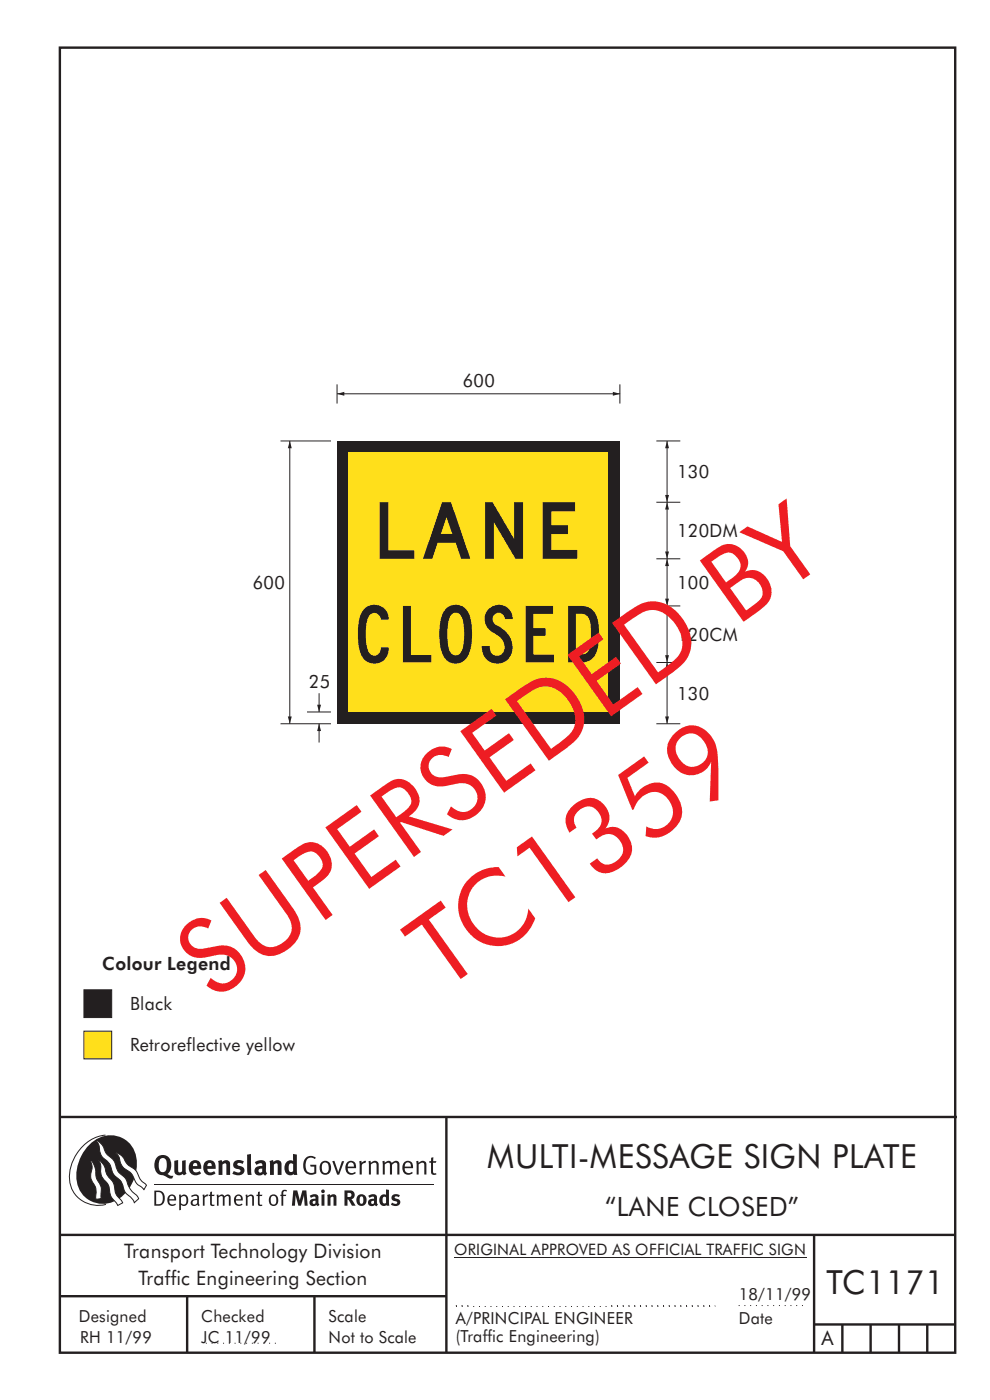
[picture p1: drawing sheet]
<svg xmlns="http://www.w3.org/2000/svg" width="210mm" height="297mm" viewBox="0 0 210 297" stroke-linecap="round" stroke-linejoin="round" font-family="sans-serif">
<g fill="none" stroke="#231f20" stroke-width=".51">
<path d="M12.7 10.1h189.9v276.9h-189.9zM12.7 237h190.3M94.7 236.9v50.1M12.7 262h190M12.7 275h82M39.7 275v12M66.7 275v12M172.7 262v25M172.7 281h30M178.7 281v6M184.7 281v6M190.7 281v6"/>
<path d="M196.7 281v6"/>
</g>
<path d="M96.7 277h55M156.7 277h14M43.7 285h15" fill="none" stroke="#231f20" stroke-width=".21" stroke-dasharray=".2 1" stroke-linecap="butt"/>
<path d="M17.8 218.8h5.9v5.9h-5.9z" fill-rule="evenodd" fill="#ffdf1b" stroke="#231f20" stroke-width=".21"/>
<path d="M17.8 210h5.9v5.9h-5.9z" fill-rule="evenodd" fill="#231f20" stroke="#231f20" stroke-width=".21"/>
<path d="M100 265.5h29v14.9h-29z" fill-rule="evenodd" fill="#fff"/>
<path d="M96.7 277.2h55" fill="none" stroke="#231f20" stroke-width=".21" stroke-dasharray=".2 1" stroke-linecap="butt"/>
<path d="M141.5 140.6v13M96.3 266.7h74.7" fill="none" stroke="#231f20" stroke-width=".21"/>
<g fill="#231f20">
<path d="M141.1 152h.8l-.4 1.6z"/>
<path d="M141.5 140.6l.4 1.5h-.8z"/>
</g>
<path d="M141.5 128.6v12" fill="none" stroke="#231f20" stroke-width=".21"/>
<g fill="#231f20">
<path d="M141.1 139h.8l-.4 1.6z"/>
<path d="M141.5 128.6l.4 1.5h-.8z"/>
</g>
<path d="M141.5 106.6v12" fill="none" stroke="#231f20" stroke-width=".21"/>
<g fill="#231f20">
<path d="M141.1 117h.8l-.4 1.6z"/>
<path d="M141.5 106.6l.4 1.5h-.8z"/>
</g>
<path d="M71.5 83.5h60" fill="none" stroke="#231f20" stroke-width=".21"/>
<g fill="#231f20">
<path d="M130 83.1l1.5 .4-1.5 .5z"/>
<path d="M71.5 83.5l1.5-.4v.9z"/>
<path d="M71.5 93.6h60v60h-60z" fill-rule="evenodd"/>
</g>
<path d="M74 96.1h55v55h-55z" fill-rule="evenodd" fill="#ffdf1b"/>
<path d="M71.5 81.5v4.1M131.5 81.5v4.1M141.5 118.6v10M139.2 153.6h5.1M139.2 140.6h5.1" fill="none" stroke="#231f20" stroke-width=".21"/>
<g fill="#231f20">
<path d="M141.1 127h.8l-.4 1.6z"/>
<path d="M141.5 118.6l.4 1.5h-.8z"/>
</g>
<path d="M139.2 93.6h5.1M141.5 93.6v13M139.2 118.6h5.1" fill="none" stroke="#231f20" stroke-width=".21"/>
<g fill="#231f20">
<path d="M141.1 105h.8l-.4 1.6z"/>
<path d="M141.5 93.6l.4 1.5h-.8z"/>
</g>
<path d="M139.2 106.6h5.1M67.7 147.1v4" fill="none" stroke="#231f20" stroke-width=".21"/>
<path d="M67.3 149.5h.8l-.4 1.6z" fill="#231f20"/>
<path d="M67.7 153.6v3.9" fill="none" stroke="#231f20" stroke-width=".21"/>
<path d="M67.7 153.6l.4 1.5h-.8z" fill="#231f20"/>
<path d="M59.5 93.6h10.7M61.5 93.6v60M59.5 153.6h10.7M65.1 151.1h5.1" fill="none" stroke="#231f20" stroke-width=".21"/>
<g fill="#231f20">
<path d="M61.1 152h.8l-.4 1.6z"/>
<path d="M61.5 93.6l.4 1.5h-.8z"/>
</g>
<path d="M139.2 128.6h5.1" fill="none" stroke="#231f20" stroke-width=".21"/>
<g fill="#231f20">
<path d="M64.9 245.6a1.61 1.61 0 0 1 2.1 0l-.2 .3a1.17 1.17 0 0 0-1.4-.2 1.17 1.17 0 0 0-.6 1.3 1.42 1.42 0 0 0 1.2 1.9l.7-.2v-1.2h-.8l-.1-.4h1.3v1.8a1.82 1.82 0 0 1-2.2 0 1.82 1.82 0 0 1-.6-2.1l.2-.7z" fill-rule="evenodd"/>
<path d="M68.2 246.5a1.77 1.77 0 0 0 .4 2.7 1.39 1.39 0 0 0 1.4-.5 1.39 1.39 0 0 0 .2-1.5 1.19 1.19 0 0 0-2-.7zM68.5 246.8a.83 .83 0 0 1 1 .1 .83 .83 0 0 1 .2 .9 .75 .75 0 0 1-.6 1.1 .75 .75 0 0 1-.8-.8v-1z" fill-rule="evenodd"/>
<path d="M70.5 246.4l.4-.1 .8 2.4 .8-2.3h.5l-1.1 2.8h-.4z" fill-rule="evenodd"/>
<path d="M73.6 246.7a1.74 1.74 0 0 0 .5 2.5h.9l.5-.3-.2-.3a.89 .89 0 0 1-1.1 .2 .89 .89 0 0 1-.4-1h1.7a1.15 1.15 0 0 0-.4-1.3 1.15 1.15 0 0 0-1.5 .2zM74 246.8a.67 .67 0 0 1 .8-.1 .67 .67 0 0 1 .3 .8h-1.3z" fill-rule="evenodd"/>
<path d="M76.2 246.4l.4-.1 .1 .4 .5-.4h.5l-.2 .5a.61 .61 0 0 0-.8 .6v1.8h-.4z" fill-rule="evenodd"/>
<path d="M78.1 246.4l.5-.1 .1 .4a.89 .89 0 0 1 .9-.4 .89 .89 0 0 1 .7 .7v2.2h-.4v-2.2l-.1-.2-.3-.1-.8 .4v2.1h-.4z" fill-rule="evenodd"/>
<path d="M81.1 246.4l.4-.1 .1 .4a.83 .83 0 0 1 .8-.4 .83 .83 0 0 1 .7 .5 .86 .86 0 0 1 .9-.5 .86 .86 0 0 1 .7 .7v2.2h-.4l-.1-2.3a.5 .5 0 0 0-.8 0l-.2 .2v2.1h-.5v-2.2l-.4-.3-.7 .4v2.1h-.4z" fill-rule="evenodd"/>
<path d="M85.7 246.7a1.74 1.74 0 0 0 .5 2.5h.9l.5-.3-.2-.3a.89 .89 0 0 1-1.1 .2 .89 .89 0 0 1-.4-1h1.7a1.15 1.15 0 0 0-.5-1.3 1.15 1.15 0 0 0-1.4 .2zM86 246.8a.67 .67 0 0 1 .9-.1 .67 .67 0 0 1 .3 .8h-1.3z" fill-rule="evenodd"/>
<path d="M88.3 246.4l.4-.1 .1 .4a.89 .89 0 0 1 .9-.4 .89 .89 0 0 1 .8 .7v2.2h-.5v-2.2l-.1-.2-.3-.1-.8 .4v2.1h-.4z" fill-rule="evenodd"/>
<path d="M91.5 245.6l.4-.1v.9h.7l-.2 .3h-.5v2.1l.1 .1h.5l.1 .3a.71 .71 0 0 1-1.2-.6v-1.9h-.3v-.3h.3z" fill-rule="evenodd"/>
<path d="M37 246.3l.8-.2v2a.46 .46 0 0 0 .2 .6 .46 .46 0 0 0 .6-.2v-2.2l.8-.2v2.4l.2 .5-.6 .4-.2-.3a1.03 1.03 0 0 1-1.2 .2 1.03 1.03 0 0 1-.6-1.1z" fill-rule="evenodd"/>
<path d="M40.4 246.6a1.64 1.64 0 0 0 0 2.2 1.64 1.64 0 0 0 2.3 .1l-.4-.4a.78 .78 0 0 1-.9 .3 .78 .78 0 0 1-.5-.8h1.8a1.37 1.37 0 0 0-.6-1.7 1.37 1.37 0 0 0-1.7 .3zM41.1 246.9a.48 .48 0 0 1 .6-.1 .48 .48 0 0 1 .2 .6h-1z" fill-rule="evenodd"/>
<path d="M43.5 246.6a1.65 1.65 0 0 0-.2 1.9 1.65 1.65 0 0 0 1.9 .8l.5-.4-.3-.4a.78 .78 0 0 1-.9 .3 .78 .78 0 0 1-.5-.8h1.8a1.37 1.37 0 0 0-.6-1.7 1.37 1.37 0 0 0-1.7 .3zM44.1 246.9a.48 .48 0 0 1 .6-.1 .48 .48 0 0 1 .2 .6h-.9z" fill-rule="evenodd"/>
<path d="M46.3 246.3l.7-.2 .1 .4a.95 .95 0 0 1 1-.3 .95 .95 0 0 1 .7 .8v2.3h-.8v-2.3l-.3-.2-.5 .3v2.2h-.8z" fill-rule="evenodd"/>
<path d="M49.7 246.5a1.73 1.73 0 0 1 2-.1l-.2 .5-.6-.2a.42 .42 0 0 0-.6 .3l.2 .3a1.23 1.23 0 0 1 1.4 1 1.47 1.47 0 0 1-2.3 .9l-.3-.2 .3-.6 .7 .3a.47 .47 0 0 0 .7-.3 .87 .87 0 0 0-1-.5l-.4-.2-.1-.4z" fill-rule="evenodd"/>
<path d="M54.1 246.6l.3 .5 .3-.1a.62 .62 0 0 1 .9 0l.1 .4a1.21 1.21 0 0 0-1.4 .3 1.21 1.21 0 0 0-.1 1.3 1.19 1.19 0 0 0 1.6 .1l.5 .3 .4-.5-.3-.3v-1.4a.96 .96 0 0 0-1.3-1zM55 248l.6-.1v.7a.43 .43 0 0 1-.6 .1 .43 .43 0 0 1 0-.7z" fill-rule="evenodd"/>
<path d="M57.2 246.3l.7-.2 .1 .4a.95 .95 0 0 1 1-.3 .95 .95 0 0 1 .7 .8v2.3h-.8v-2.3l-.2-.2-.6 .3v2.2h-.8z" fill-rule="evenodd"/>
<path d="M62.2 244.8v1.5a1.29 1.29 0 0 0-1.4 .2 1.29 1.29 0 0 0-.5 1.3 1.24 1.24 0 0 0 .6 1.3 1.24 1.24 0 0 0 1.4 0l.1 .2h.7l-.1-4.3zM61.5 246.9l.4-.1 .3 .2v1.5l-.3 .1a.48 .48 0 0 1-.6-.4 1.52 1.52 0 0 1 .2-1.3z" fill-rule="evenodd"/>
<path d="M52.4 245l.8-.2 .2 4.5h-.8l-.1-.2z" fill-rule="evenodd"/>
</g>
<path d="M22.4 240.8a9 9 0 0 0-7.4 10.9 6.2 6.2 0 0 0 7.5 3.8M32.7 251.4h59.4" fill="none" stroke="#231f20" stroke-width=".21"/>
<path d="M19.1 242.7a5.7 5.7 0 0 1 6.5-1.4 5.7 5.7 0 0 1 3.4 5.7 8.6 8.6 0 0 1-6.2 8.3 5.7 5.7 0 0 1-6.5-7 9.9 9.9 0 0 1 2.8-5.6z" fill-rule="evenodd" fill="#231f20"/>
<path d="M24.5 244.5a3.1 3.1 0 0 1 2.3 2.2l.7 .7a3.2 3.2 0 0 1 2 2.4l.4 .6 1.2 1.1-.6 .9-.2-.3a3.5 3.5 0 0 1-1.9-2.1 3.8 3.8 0 0 0-2.1-2.2 3.5 3.5 0 0 1-1-2.2zM20.4 241.9a3.4 3.4 0 0 1 1.9 2.5l.7 .8a3.3 3.3 0 0 1 1.7 2.6 4.4 4.4 0 0 0 1.7 2l.3 .3a6.1 6.1 0 0 0 2.5 3.7l.2 .5-.9 .9a6.1 6.1 0 0 0-1.9-2.2l-.4-.8a3.6 3.6 0 0 0-1.9-2.8l-.6-1a3.6 3.6 0 0 0-1.9-2.8 3.7 3.7 0 0 1-.8-2.4zM21 246.1a3.4 3.4 0 0 1 1.5 2.7l.6 1a3.8 3.8 0 0 1 1.4 3.1l.3 .7 1.2 1.6-1 .6-.5-.8a3.2 3.2 0 0 1-1.3-2.8 4.3 4.3 0 0 0-1.4-2.2 4.7 4.7 0 0 1-.5-2.9zM19.2 246.1a5.1 5.1 0 0 1 1.2 3.7l.3 .7a3.1 3.1 0 0 1 .7 3l.1 .8-1.1 .2-.1-.8a3.5 3.5 0 0 0-.9-3.3 3.6 3.6 0 0 1 .1-2.5z" fill-rule="evenodd" fill="#fff" stroke="#231f20" stroke-width=".21"/>
<g fill="#231f20">
<path d="M33.4 245.5a2.51 2.51 0 0 0 .4 3.7l.8 .1a2.78 2.78 0 0 0 2 .7l.2-.6h-.6l-.7-.3a2.56 2.56 0 0 0 0-3.8 1.83 1.83 0 0 0-2.1 .2zM34 245.9a.87 .87 0 0 1 1 0 .87 .87 0 0 1 .4 .9v.4a1.17 1.17 0 0 1-.9 1.5l-.3-.1a2.38 2.38 0 0 1-.2-2.7z" fill-rule="evenodd"/>
<path d="M33.1 252.9v2.6a1.12 1.12 0 0 0 1.2-.3 1.12 1.12 0 0 0 .2-1.2l-.1-.5-.3-.4zM32.7 252.6h1.1a1.67 1.67 0 0 1 1.2 1.6 1.67 1.67 0 0 1-1.3 1.6h-1zM36.1 253.9l-.2 .5h1.1a.55 .55 0 0 0-.3-.6 .55 .55 0 0 0-.6 .1zM35.8 253.7a.95 .95 0 0 1 1.2-.1 .95 .95 0 0 1 .4 1.1h-1.5a.72 .72 0 0 0 .4 .8 .72 .72 0 0 0 .9-.2l.1 .3a1.15 1.15 0 0 1-1.5 0 1.15 1.15 0 0 1-.2-1.5zM38.4 254.1v1.2a.7 .7 0 0 0 .9 .1 .7 .7 0 0 0 .2-.9 .61 .61 0 0 0-.4-.7 .61 .61 0 0 0-.7 .3zM38 253.5l.3-.1 .1 .4a.95 .95 0 0 1 1.2-.2 .95 .95 0 0 1 .3 1.2 .92 .92 0 0 1-.5 .9 .92 .92 0 0 1-1-.1v1.1l-.4 .1zM40.9 254.8a.5 .5 0 0 0 .2 .8 .5 .5 0 0 0 .7-.4v-.6zM40.5 253.7a1 1 0 0 1 1.7 .3v1.4l.2 .2-.2 .3-.3-.3a.78 .78 0 0 1-1.4-.1 .78 .78 0 0 1 .8-1.1h.5a.58 .58 0 0 0-.3-.7 .58 .58 0 0 0-.7 .2zM43 253.5l.3-.1 .1 .4 .3-.3 .5-.1-.2 .4a.52 .52 0 0 0-.6 .5v1.5h-.4zM44.6 252.9l.4-.1-.1 .7h.6l-.1 .3h-.5v1.5a.35 .35 0 0 0 .6 .3v.2a.57 .57 0 0 1-.6 .1 .57 .57 0 0 1-.3-.5v-1.6h-.3v-.3h.3zM45.9 253.5l.4-.1 .1 .4 .2-.2a.64 .64 0 0 1 1 .2 .7 .7 0 0 1 .8-.4 .7 .7 0 0 1 .5 .6v1.8h-.3v-1.7l-.3-.4-.7 .4v1.7h-.3v-1.6a.38 .38 0 0 0-.3-.5 .38 .38 0 0 0-.5 .2l-.1 .2v1.7h-.4zM50.2 253.9l-.2 .5h1.1a.55 .55 0 0 0-.2-.6 .55 .55 0 0 0-.7 .1zM49.9 253.7a.95 .95 0 0 1 1.2-.1 .95 .95 0 0 1 .4 1.1h-1.5a.72 .72 0 0 0 .4 .8 .72 .72 0 0 0 .9-.2l.1 .3a1.15 1.15 0 0 1-1.5 0 1.15 1.15 0 0 1-.2-1.5zM52.1 253.5l.3-.1 .1 .4a.72 .72 0 0 1 .8-.4 .72 .72 0 0 1 .6 .6v1.8h-.4v-1.6a.45 .45 0 0 0-.3-.5 .45 .45 0 0 0-.5 .2l-.2 .2v1.7h-.3zM54.7 252.9l.4-.1v.7h.6l-.1 .3h-.5v1.5a.35 .35 0 0 0 .5 .3v.2a.57 .57 0 0 1-.6 .1 .57 .57 0 0 1-.3-.5v-1.6h-.3v-.3h.3zM57.6 253.9l-.2 .7a.65 .65 0 0 0 .3 .8 .65 .65 0 0 0 .8-.2l.1-.1a.93 .93 0 0 0-.7-1.4zM57.3 253.7a1.12 1.12 0 0 1 1.4 0 1.12 1.12 0 0 1 .3 1.5 1.01 1.01 0 0 1-1.3 .6 1.01 1.01 0 0 1-.7-1.2zM59.9 252.6l.5-.2 .5 .2-.1 .2-.4-.1-.3 .2v.6h.6l-.1 .3h-.5v2h-.4v-2h-.2v-.3h.2zM62.2 252.6l-.3 3.2h.7l.1-2.3 .6 2.3h.6l.6-2.3 .1 2.3h.7l-.3-3.2h-.9l-.5 2.1-.5-2.1zM65.7 253.7l.3 .4a.51 .51 0 0 1 .5-.3 .51 .51 0 0 1 .4 .4v.1a.88 .88 0 0 0-1.1 .4 .88 .88 0 0 0 .2 1.1 .9 .9 0 0 0 1.1-.2l.3 .3 .4-.4-.2-.2v-1.1a.87 .87 0 0 0-.5-.8 .87 .87 0 0 0-1 .1zM66.4 254.8h.5v.5l-.1 .1h-.3l-.2-.1zM68.2 253.5v2.3h.6v-2.4zM68.1 252.8a.4 .4 0 0 0 .8 0 .4 .4 0 0 0-.8 0zM69.4 253.5l.1 2.3h.6v-1.7a.33 .33 0 0 1 .4-.2 .33 .33 0 0 1 .3 .4v1.5h.6v-1.7a.75 .75 0 0 0-.6-.7 .75 .75 0 0 0-.8 .3v-.3zM73.1 252.6v3.2h.6v-1.3l.3 .2 .7 1.1h.7l-.9-1.4a.94 .94 0 0 0 .7-1 .94 .94 0 0 0-.9-.8zM73.7 253.1a.51 .51 0 0 1 .8 .1 .51 .51 0 0 1-.2 .7l-.6 .1zM75.9 253.7a1.19 1.19 0 0 0-.1 1.7 1.19 1.19 0 0 0 1.8 0 1.19 1.19 0 0 0-.1-1.6 1.19 1.19 0 0 0-1.6-.1zM76.5 253.9l.2-.1a.99 .99 0 0 1 0 1.6 1.06 1.06 0 0 1-.2-1.5zM78.1 253.7l.3 .4a.51 .51 0 0 1 .5-.3 .51 .51 0 0 1 .5 .4v.1a.88 .88 0 0 0-1.2 .4 .88 .88 0 0 0 .2 1.1 .9 .9 0 0 0 1.1-.2l.3 .3 .4-.4-.2-.2v-1.1a.87 .87 0 0 0-.5-.8 .87 .87 0 0 0-1 .1zM78.9 254.8h.4v.5l-.1 .1h-.3l-.1-.1zM81.9 252.3v1.2a1.2 1.2 0 0 0-1.4 .6 1.2 1.2 0 0 0 .2 1.4l.5 .3 .8-.1v.1h.6l-.1-3.4zM81.4 253.9l.5 .1-.1 1.2a.46 .46 0 0 1-.5 0 .46 .46 0 0 1-.1-.5zM83.3 253.6a.79 .79 0 0 0-.1 .9 .79 .79 0 0 0 .9 .4 .33 .33 0 0 1 0 .5 .33 .33 0 0 1-.5 0l-.4-.3-.3 .5a1.15 1.15 0 0 0 1.2 .3 1.15 1.15 0 0 0 .8-1 1.49 1.49 0 0 0-1.2-.8 .4 .4 0 0 1 .3-.3 .4 .4 0 0 1 .4 .1l.2 .1 .2-.4a1.47 1.47 0 0 0-1.5 0z" fill-rule="evenodd"/>
</g>
<g font-size="22.4" fill="#ee1d23">
<text x="45" y="212.3" transform="rotate(-36 45 212.3)">SUPERSEDED BY</text>
<text x="94" y="210.4" transform="rotate(-36 94 210.4)">TC1359</text>
</g>
<g font-size="12" fill="#231f20">
<text x="80.5" y="118.6">LANE</text>
<text x="75.9" y="140.6">CLOSED</text>
</g>
<g font-size="7.1" fill="#231f20">
<text x="103.3" y="247.8">MULTI-MESSAGE SIGN PLATE</text>
<text x="175.3" y="274.5">TC1171</text>
</g>
<text font-size="5.6" fill="#231f20" x="128.4" y="258">“LANE CLOSED”</text>
<g font-size="4.2" fill="#231f20">
<text x="26.4" y="267">Transport Technology Division</text>
<text x="29.4" y="272.6">Traffic Engineering Section</text>
<text x="174.3" y="285.4">A</text>
</g>
<g font-size="3.9" fill="#231f20">
<text x="98.2" y="82">600</text>
<text x="143.6" y="101.4">130</text>
<text x="143.6" y="113.9">120DM</text>
<text x="53.6" y="125">600</text>
<text x="143.6" y="124.9">100</text>
<text x="143.6" y="135.9">120CM</text>
<text x="65.5" y="146.1">25</text>
<text x="143.6" y="148.4">130</text>
<text x="21.7" y="205.9">Colour Legend</text>
<text x="27.6" y="214.2">Black</text>
<text x="27.6" y="223">Retroreflective yellow</text>
</g>
<g font-size="3.5" fill="#231f20">
<text x="156.7" y="275.9">18/11/99</text>
<text x="16.7" y="280.4">Designed</text>
<text x="42.7" y="280.4">Checked</text>
<text x="69.7" y="280.4">Scale</text>
<text x="96.7" y="281">A/PRINCIPAL ENGINEER</text>
<text x="156.7" y="281">Date</text>
<text x="17" y="284.8">RH 11/99</text>
<text x="42.7" y="284.8">JC 11/99</text>
<text x="69.7" y="285">Not to Scale</text>
<text x="96.7" y="284.7">(Traffic Engineering)</text>
</g>
<text font-size="3.4" fill="#231f20" x="96.3" y="266.3">ORIGINAL APPROVED AS OFFICIAL TRAFFIC SIGN</text>
</svg>
